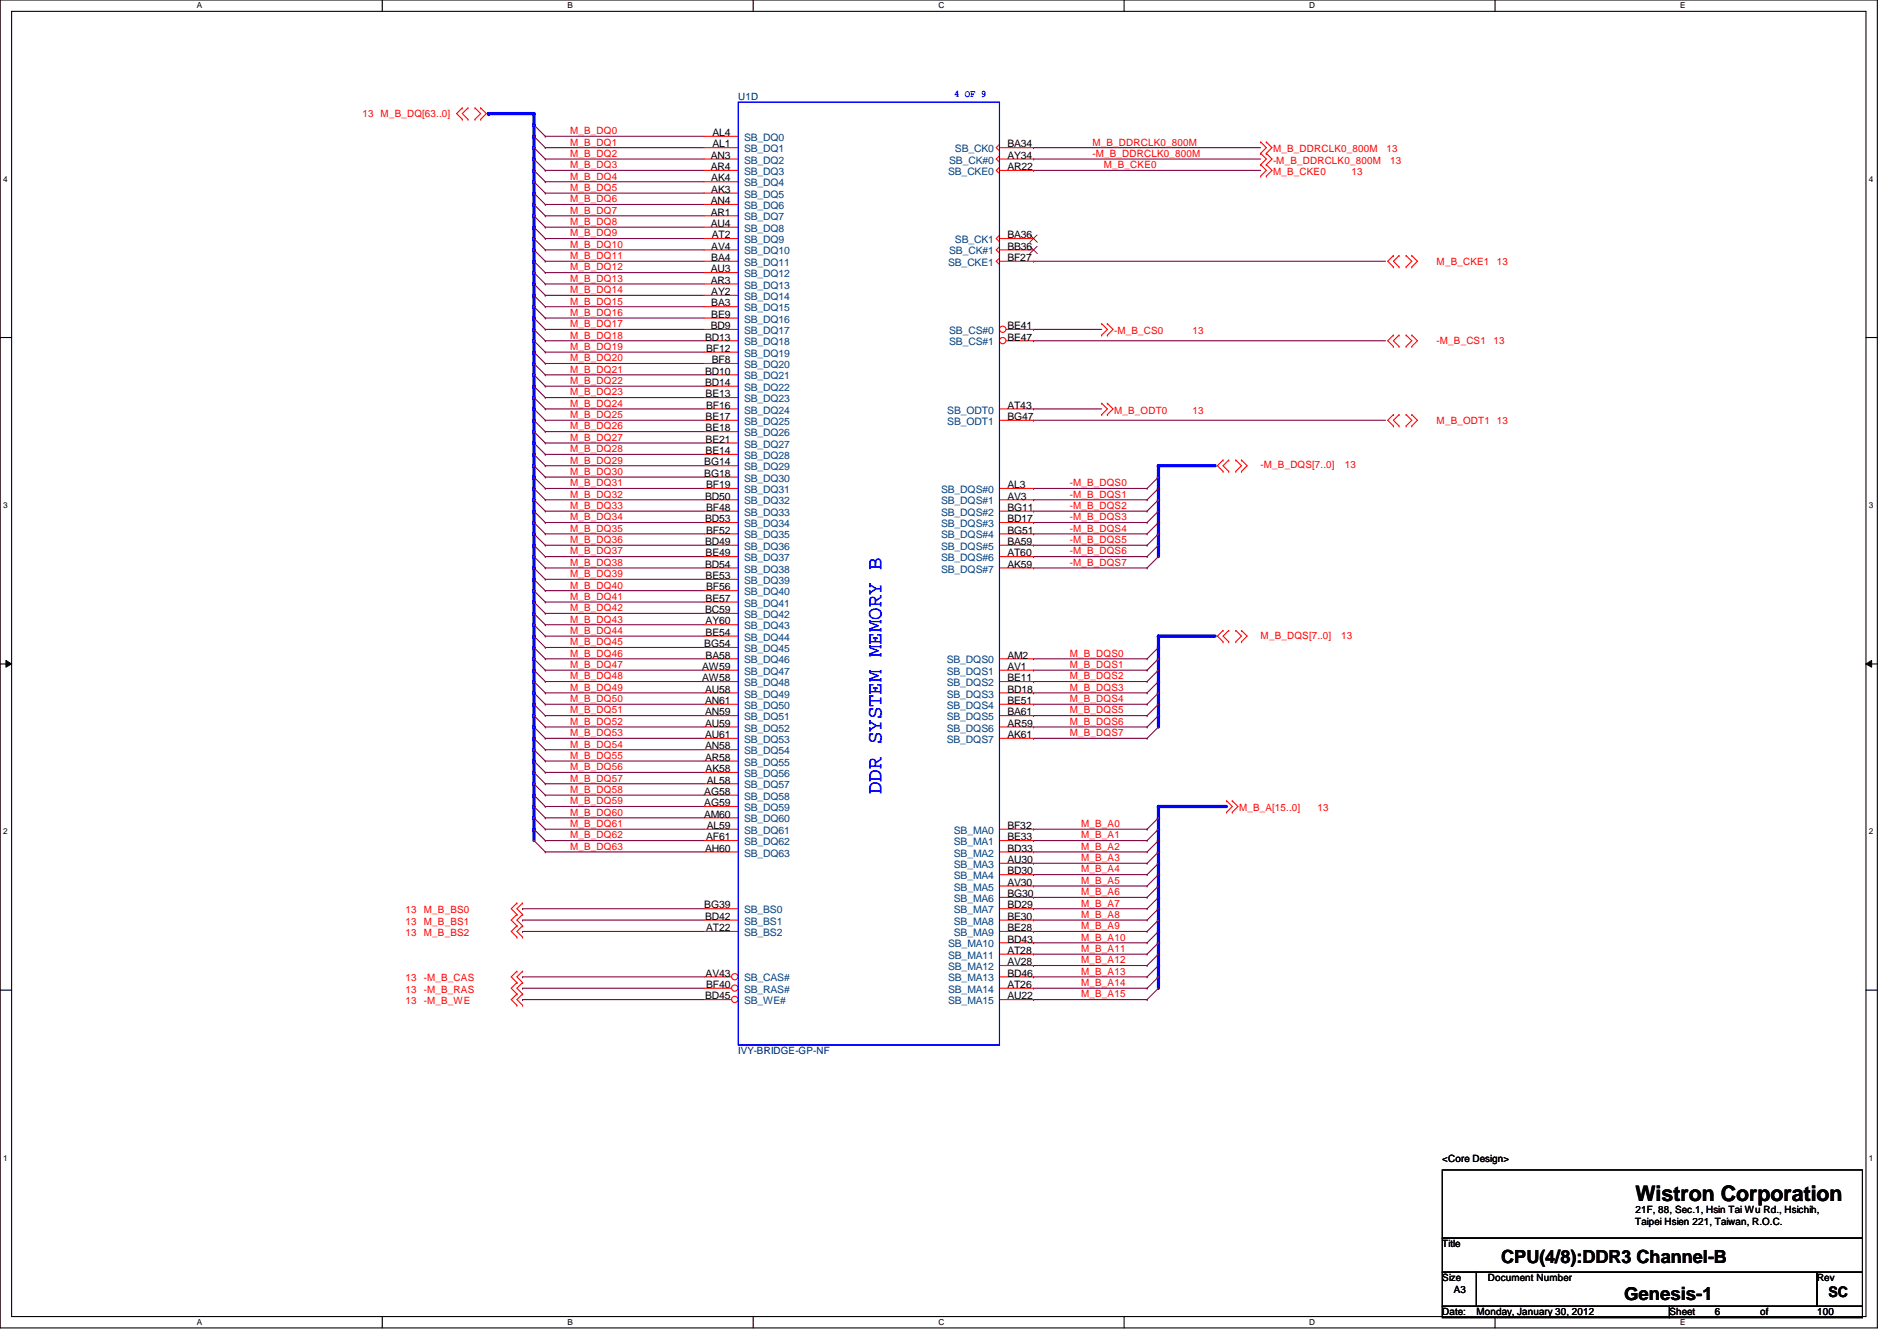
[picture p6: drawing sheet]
<svg xmlns="http://www.w3.org/2000/svg" width="297mm" height="210mm" viewBox="0 0 297 210" stroke-linecap="round" stroke-linejoin="round" font-family="sans-serif">
<path d="M0 0h294v207.9h-294zM1.8 1.8h290.4v204.3h-290.4z" fill="none" stroke="#000" stroke-width=".17"/>
<g fill="#fff">
<path d="M30.8 .2h.8v1.4h-.8z"/>
<path d="M30.8 206.2h.8v1.4h-.8z"/>
</g>
<path d="M59.9 0v1.8M59.9 206.1v1.8" fill="none" stroke="#000" stroke-width=".17"/>
<g fill="#fff">
<path d="M88.9 .2h.8v1.4h-.8z"/>
<path d="M88.9 206.2h.8v1.4h-.8z"/>
</g>
<path d="M117.9 0v1.8M117.9 206.1v1.8" fill="none" stroke="#000" stroke-width=".17"/>
<g fill="#fff">
<path d="M146.9 .2h.9v1.4h-.9z"/>
<path d="M146.9 206.2h.9v1.4h-.9z"/>
</g>
<path d="M176 0v1.8M176 206.1v1.8" fill="none" stroke="#000" stroke-width=".17"/>
<g fill="#fff">
<path d="M205 .2h.9v1.4h-.9z"/>
<path d="M205 206.2h.9v1.4h-.9z"/>
</g>
<path d="M234.1 0v1.8M234.1 206.1v1.8" fill="none" stroke="#000" stroke-width=".17"/>
<g fill="#fff">
<path d="M263.1 .2h.8v1.4h-.8z"/>
<path d="M263.1 206.2h.8v1.4h-.8z"/>
<path d="M.5 27.3h.7v1.4h-.7z"/>
<path d="M292.6 27.3h.7v1.4h-.7z"/>
<path d="M.5 78.4h.7v1.4h-.7z"/>
<path d="M292.6 78.4h.7v1.4h-.7z"/>
</g>
<path d="M0 52.8h1.8M292.2 52.8h1.8" fill="none" stroke="#000" stroke-width=".17"/>
<g fill="#fff">
<path d="M.5 129.5h.7v1.4h-.7z"/>
<path d="M292.6 129.5h.7v1.4h-.7z"/>
</g>
<path d="M0 103.9h1.8M292.2 103.9h1.8" fill="none" stroke="#000" stroke-width=".17"/>
<path d="M.9 103.4l.9 .5-.9 .5zM292.2 103.9l.9-.5v1z" fill="#000"/>
<path d="M.9 103.4l.9 .5-.9 .5zM292.2 103.9l.9-.5v1z" fill="none" stroke="#000" stroke-width=".16"/>
<g fill="#fff">
<path d="M.5 180.5h.7v1.4h-.7z"/>
<path d="M292.6 180.5h.7v1.4h-.7z"/>
</g>
<path d="M0 155h1.8M292.2 155h1.8" fill="none" stroke="#000" stroke-width=".17"/>
<path d="M85.4 133.3h24.9M85.4 133.3h.1M161.8 133.3h17.8M161.8 133.3h.1M161.8 154.7h17.8M161.8 152.9h17.8M161.8 156.5h17.8M161.8 154.7h.1M161.8 152.9h.1M161.8 156.5h.1" fill="none" stroke="#800040" stroke-width=".17"/>
<path d="M181.4 85.3v1.8" fill="none" stroke="#00f" stroke-width=".51"/>
<circle cx="181.4" cy="85.3" r=".25" fill="#00f"/>
<path d="M181.4 72.9h8.9" fill="none" stroke="#00f" stroke-width=".51"/>
<circle cx="181.4" cy="72.9" r=".25" fill="#00f"/>
<path d="M181.4 72.9v1.8" fill="none" stroke="#00f" stroke-width=".51"/>
<circle cx="181.4" cy="72.9" r=".25" fill="#00f"/>
<path d="M181.4 83.6v1.7" fill="none" stroke="#00f" stroke-width=".51"/>
<circle cx="181.4" cy="83.6" r=".25" fill="#00f"/>
<path d="M181.4 74.7v1.8" fill="none" stroke="#00f" stroke-width=".51"/>
<circle cx="181.4" cy="74.7" r=".25" fill="#00f"/>
<path d="M181.4 78.2v1.8" fill="none" stroke="#00f" stroke-width=".51"/>
<circle cx="181.4" cy="78.2" r=".25" fill="#00f"/>
<path d="M181.4 76.5v1.7" fill="none" stroke="#00f" stroke-width=".51"/>
<circle cx="181.4" cy="76.5" r=".25" fill="#00f"/>
<path d="M181.4 81.8v1.8" fill="none" stroke="#00f" stroke-width=".51"/>
<circle cx="181.4" cy="81.8" r=".25" fill="#00f"/>
<path d="M181.4 80v1.8" fill="none" stroke="#00f" stroke-width=".51"/>
<circle cx="181.4" cy="80" r=".25" fill="#00f"/>
<g fill="none" stroke="#800040" stroke-width=".17">
<path d="M161.8 23.1h.1M161.8 24.9h.1M161.8 26.7h.1M161.8 23.1h35.6M161.8 24.9h35.6M161.8 26.7h35.6M161.8 51.6h10.7M161.8 51.6h.1M161.8 64h10.7M161.8 76.5h17.8M161.8 78.2h17.8M161.8 64h.1"/>
<path d="M161.8 76.5h.1M161.8 78.2h.1M161.8 80h17.8M161.8 81.8h17.8M161.8 83.6h17.8M161.8 85.3h17.8M161.8 87.1h17.8M161.8 88.9h17.8M161.8 80h.1M161.8 81.8h.1M161.8 83.6h.1M161.8 85.3h.1"/>
<path d="M161.8 87.1h.1M161.8 88.9h.1M161.8 129.8h17.8M161.8 131.6h17.8M161.8 129.8h.1M161.8 131.6h.1"/>
</g>
<path d="M181.4 152.9v1.8" fill="none" stroke="#00f" stroke-width=".51"/>
<circle cx="181.4" cy="152.9" r=".25" fill="#00f"/>
<path d="M181.4 126.2h10.7" fill="none" stroke="#00f" stroke-width=".51"/>
<circle cx="181.4" cy="126.2" r=".25" fill="#00f"/>
<path d="M181.4 128v1.8" fill="none" stroke="#00f" stroke-width=".51"/>
<circle cx="181.4" cy="128" r=".25" fill="#00f"/>
<path d="M181.4 126.2v1.8" fill="none" stroke="#00f" stroke-width=".51"/>
<circle cx="181.4" cy="126.2" r=".25" fill="#00f"/>
<path d="M181.4 133.4v1.7" fill="none" stroke="#00f" stroke-width=".51"/>
<circle cx="181.4" cy="133.4" r=".25" fill="#00f"/>
<path d="M181.4 131.6v1.7" fill="none" stroke="#00f" stroke-width=".51"/>
<circle cx="181.4" cy="131.6" r=".25" fill="#00f"/>
<path d="M181.4 129.8v1.8" fill="none" stroke="#00f" stroke-width=".51"/>
<circle cx="181.4" cy="129.8" r=".25" fill="#00f"/>
<path d="M181.4 136.9v1.8" fill="none" stroke="#00f" stroke-width=".51"/>
<circle cx="181.4" cy="136.9" r=".25" fill="#00f"/>
<path d="M181.4 135.1v1.8" fill="none" stroke="#00f" stroke-width=".51"/>
<circle cx="181.4" cy="135.1" r=".25" fill="#00f"/>
<path d="M181.4 140.5v1.7" fill="none" stroke="#00f" stroke-width=".51"/>
<circle cx="181.4" cy="140.5" r=".25" fill="#00f"/>
<path d="M181.4 138.7v1.8" fill="none" stroke="#00f" stroke-width=".51"/>
<circle cx="181.4" cy="138.7" r=".25" fill="#00f"/>
<path d="M181.4 142.2v1.8" fill="none" stroke="#00f" stroke-width=".51"/>
<circle cx="181.4" cy="142.2" r=".25" fill="#00f"/>
<path d="M181.4 145.8v1.8" fill="none" stroke="#00f" stroke-width=".51"/>
<circle cx="181.4" cy="145.8" r=".25" fill="#00f"/>
<path d="M181.4 144v1.8" fill="none" stroke="#00f" stroke-width=".51"/>
<circle cx="181.4" cy="144" r=".25" fill="#00f"/>
<path d="M181.4 149.4v1.7" fill="none" stroke="#00f" stroke-width=".51"/>
<circle cx="181.4" cy="149.4" r=".25" fill="#00f"/>
<path d="M181.4 147.6v1.8" fill="none" stroke="#00f" stroke-width=".51"/>
<circle cx="181.4" cy="147.6" r=".25" fill="#00f"/>
<path d="M181.4 151.1v1.8" fill="none" stroke="#00f" stroke-width=".51"/>
<circle cx="181.4" cy="151.1" r=".25" fill="#00f"/>
<path d="M161.8 136.9h17.8M161.8 135.1h17.8M161.8 136.9h.1M161.8 135.1h.1" fill="none" stroke="#800040" stroke-width=".17"/>
<path d="M83.6 129.8v1.8" fill="none" stroke="#00f" stroke-width=".51"/>
<circle cx="83.6" cy="129.8" r=".25" fill="#00f"/>
<path d="M83.6 17.8v1.8" fill="none" stroke="#00f" stroke-width=".51"/>
<circle cx="83.6" cy="17.8" r=".25" fill="#00f"/>
<path d="M83.6 19.6v1.7" fill="none" stroke="#00f" stroke-width=".51"/>
<circle cx="83.6" cy="19.6" r=".25" fill="#00f"/>
<path d="M83.6 26.7v1.7" fill="none" stroke="#00f" stroke-width=".51"/>
<circle cx="83.6" cy="26.7" r=".25" fill="#00f"/>
<path d="M83.6 21.3v1.8" fill="none" stroke="#00f" stroke-width=".51"/>
<circle cx="83.6" cy="21.3" r=".25" fill="#00f"/>
<path d="M83.6 24.9v1.8" fill="none" stroke="#00f" stroke-width=".51"/>
<circle cx="83.6" cy="24.9" r=".25" fill="#00f"/>
<path d="M83.6 23.1v1.8" fill="none" stroke="#00f" stroke-width=".51"/>
<circle cx="83.6" cy="23.1" r=".25" fill="#00f"/>
<path d="M83.6 30.2v1.8" fill="none" stroke="#00f" stroke-width=".51"/>
<circle cx="83.6" cy="30.2" r=".25" fill="#00f"/>
<path d="M83.6 28.4v1.8" fill="none" stroke="#00f" stroke-width=".51"/>
<circle cx="83.6" cy="28.4" r=".25" fill="#00f"/>
<path d="M83.6 33.8v1.8" fill="none" stroke="#00f" stroke-width=".51"/>
<circle cx="83.6" cy="33.8" r=".25" fill="#00f"/>
<path d="M83.6 32v1.8" fill="none" stroke="#00f" stroke-width=".51"/>
<circle cx="83.6" cy="32" r=".25" fill="#00f"/>
<path d="M83.6 44.4v1.8" fill="none" stroke="#00f" stroke-width=".51"/>
<circle cx="83.6" cy="44.4" r=".25" fill="#00f"/>
<path d="M83.6 35.6v1.7" fill="none" stroke="#00f" stroke-width=".51"/>
<circle cx="83.6" cy="35.6" r=".25" fill="#00f"/>
<path d="M83.6 39.1v1.8" fill="none" stroke="#00f" stroke-width=".51"/>
<circle cx="83.6" cy="39.1" r=".25" fill="#00f"/>
<path d="M83.6 37.3v1.8" fill="none" stroke="#00f" stroke-width=".51"/>
<circle cx="83.6" cy="37.3" r=".25" fill="#00f"/>
<path d="M83.6 42.7v1.7" fill="none" stroke="#00f" stroke-width=".51"/>
<circle cx="83.6" cy="42.7" r=".25" fill="#00f"/>
<path d="M83.6 40.9v1.8" fill="none" stroke="#00f" stroke-width=".51"/>
<circle cx="83.6" cy="40.9" r=".25" fill="#00f"/>
<path d="M83.6 48v1.8" fill="none" stroke="#00f" stroke-width=".51"/>
<circle cx="83.6" cy="48" r=".25" fill="#00f"/>
<path d="M83.6 46.2v1.8" fill="none" stroke="#00f" stroke-width=".51"/>
<circle cx="83.6" cy="46.2" r=".25" fill="#00f"/>
<path d="M83.6 56.9v1.8" fill="none" stroke="#00f" stroke-width=".51"/>
<circle cx="83.6" cy="56.9" r=".25" fill="#00f"/>
<path d="M83.6 51.6v1.7" fill="none" stroke="#00f" stroke-width=".51"/>
<circle cx="83.6" cy="51.6" r=".25" fill="#00f"/>
<path d="M83.6 49.8v1.8" fill="none" stroke="#00f" stroke-width=".51"/>
<circle cx="83.6" cy="49.8" r=".25" fill="#00f"/>
<path d="M83.6 55.1v1.8" fill="none" stroke="#00f" stroke-width=".51"/>
<circle cx="83.6" cy="55.1" r=".25" fill="#00f"/>
<path d="M83.6 53.3v1.8" fill="none" stroke="#00f" stroke-width=".51"/>
<circle cx="83.6" cy="53.3" r=".25" fill="#00f"/>
<path d="M83.6 60.5v1.7" fill="none" stroke="#00f" stroke-width=".51"/>
<circle cx="83.6" cy="60.5" r=".25" fill="#00f"/>
<path d="M83.6 58.7v1.8" fill="none" stroke="#00f" stroke-width=".51"/>
<circle cx="83.6" cy="58.7" r=".25" fill="#00f"/>
<path d="M83.6 64v1.8" fill="none" stroke="#00f" stroke-width=".51"/>
<circle cx="83.6" cy="64" r=".25" fill="#00f"/>
<path d="M83.6 62.2v1.8" fill="none" stroke="#00f" stroke-width=".51"/>
<circle cx="83.6" cy="62.2" r=".25" fill="#00f"/>
<path d="M83.6 74.7v1.8" fill="none" stroke="#00f" stroke-width=".51"/>
<circle cx="83.6" cy="74.7" r=".25" fill="#00f"/>
<path d="M83.6 65.8v1.8" fill="none" stroke="#00f" stroke-width=".51"/>
<circle cx="83.6" cy="65.8" r=".25" fill="#00f"/>
<path d="M83.6 69.3v1.8" fill="none" stroke="#00f" stroke-width=".51"/>
<circle cx="83.6" cy="69.3" r=".25" fill="#00f"/>
<path d="M83.6 67.6v1.7" fill="none" stroke="#00f" stroke-width=".51"/>
<circle cx="83.6" cy="67.6" r=".25" fill="#00f"/>
<path d="M83.6 72.9v1.8" fill="none" stroke="#00f" stroke-width=".51"/>
<circle cx="83.6" cy="72.9" r=".25" fill="#00f"/>
<path d="M83.6 71.1v1.8" fill="none" stroke="#00f" stroke-width=".51"/>
<circle cx="83.6" cy="71.1" r=".25" fill="#00f"/>
<path d="M83.6 78.2v1.8" fill="none" stroke="#00f" stroke-width=".51"/>
<circle cx="83.6" cy="78.2" r=".25" fill="#00f"/>
<path d="M83.6 76.5v1.7" fill="none" stroke="#00f" stroke-width=".51"/>
<circle cx="83.6" cy="76.5" r=".25" fill="#00f"/>
<path d="M83.6 87.1v1.8" fill="none" stroke="#00f" stroke-width=".51"/>
<circle cx="83.6" cy="87.1" r=".25" fill="#00f"/>
<path d="M83.6 81.8v1.8" fill="none" stroke="#00f" stroke-width=".51"/>
<circle cx="83.6" cy="81.8" r=".25" fill="#00f"/>
<path d="M83.6 80v1.8" fill="none" stroke="#00f" stroke-width=".51"/>
<circle cx="83.6" cy="80" r=".25" fill="#00f"/>
<path d="M83.6 85.3v1.8" fill="none" stroke="#00f" stroke-width=".51"/>
<circle cx="83.6" cy="85.3" r=".25" fill="#00f"/>
<path d="M83.6 83.6v1.7" fill="none" stroke="#00f" stroke-width=".51"/>
<circle cx="83.6" cy="83.6" r=".25" fill="#00f"/>
<path d="M83.6 90.7v1.8" fill="none" stroke="#00f" stroke-width=".51"/>
<circle cx="83.6" cy="90.7" r=".25" fill="#00f"/>
<path d="M83.6 88.9v1.8" fill="none" stroke="#00f" stroke-width=".51"/>
<circle cx="83.6" cy="88.9" r=".25" fill="#00f"/>
<path d="M83.6 92.5v1.7" fill="none" stroke="#00f" stroke-width=".51"/>
<circle cx="83.6" cy="92.5" r=".25" fill="#00f"/>
<path d="M83.6 104.9v1.8" fill="none" stroke="#00f" stroke-width=".51"/>
<circle cx="83.6" cy="104.9" r=".25" fill="#00f"/>
<path d="M83.6 96v1.8" fill="none" stroke="#00f" stroke-width=".51"/>
<circle cx="83.6" cy="96" r=".25" fill="#00f"/>
<path d="M83.6 94.2v1.8" fill="none" stroke="#00f" stroke-width=".51"/>
<circle cx="83.6" cy="94.2" r=".25" fill="#00f"/>
<path d="M83.6 99.6v1.7" fill="none" stroke="#00f" stroke-width=".51"/>
<circle cx="83.6" cy="99.6" r=".25" fill="#00f"/>
<path d="M83.6 97.8v1.8" fill="none" stroke="#00f" stroke-width=".51"/>
<circle cx="83.6" cy="97.8" r=".25" fill="#00f"/>
<path d="M83.6 103.1v1.8" fill="none" stroke="#00f" stroke-width=".51"/>
<circle cx="83.6" cy="103.1" r=".25" fill="#00f"/>
<path d="M83.6 101.3v1.8" fill="none" stroke="#00f" stroke-width=".51"/>
<circle cx="83.6" cy="101.3" r=".25" fill="#00f"/>
<path d="M83.6 108.5v1.7" fill="none" stroke="#00f" stroke-width=".51"/>
<circle cx="83.6" cy="108.5" r=".25" fill="#00f"/>
<path d="M83.6 106.7v1.8" fill="none" stroke="#00f" stroke-width=".51"/>
<circle cx="83.6" cy="106.7" r=".25" fill="#00f"/>
<path d="M83.6 117.3v1.8" fill="none" stroke="#00f" stroke-width=".51"/>
<circle cx="83.6" cy="117.3" r=".25" fill="#00f"/>
<path d="M83.6 112v1.8" fill="none" stroke="#00f" stroke-width=".51"/>
<circle cx="83.6" cy="112" r=".25" fill="#00f"/>
<path d="M83.6 110.2v1.8" fill="none" stroke="#00f" stroke-width=".51"/>
<circle cx="83.6" cy="110.2" r=".25" fill="#00f"/>
<path d="M83.6 115.6v1.7" fill="none" stroke="#00f" stroke-width=".51"/>
<circle cx="83.6" cy="115.6" r=".25" fill="#00f"/>
<path d="M83.6 113.8v1.8" fill="none" stroke="#00f" stroke-width=".51"/>
<circle cx="83.6" cy="113.8" r=".25" fill="#00f"/>
<path d="M83.6 120.9v1.8" fill="none" stroke="#00f" stroke-width=".51"/>
<circle cx="83.6" cy="120.9" r=".25" fill="#00f"/>
<path d="M83.6 119.1v1.8" fill="none" stroke="#00f" stroke-width=".51"/>
<circle cx="83.6" cy="119.1" r=".25" fill="#00f"/>
<path d="M83.6 122.7v1.8" fill="none" stroke="#00f" stroke-width=".51"/>
<circle cx="83.6" cy="122.7" r=".25" fill="#00f"/>
<path d="M83.6 126.2v1.8" fill="none" stroke="#00f" stroke-width=".51"/>
<circle cx="83.6" cy="126.2" r=".25" fill="#00f"/>
<path d="M83.6 124.5v1.7" fill="none" stroke="#00f" stroke-width=".51"/>
<circle cx="83.6" cy="124.5" r=".25" fill="#00f"/>
<path d="M83.6 128v1.8" fill="none" stroke="#00f" stroke-width=".51"/>
<circle cx="83.6" cy="128" r=".25" fill="#00f"/>
<g fill="none" stroke="#800040" stroke-width=".17">
<path d="M85.4 60.5h24.9M85.4 62.2h24.9M85.4 64h24.9M85.4 65.8h24.9M85.4 67.6h24.9M85.4 69.3h24.9M85.4 71.1h24.9M85.4 72.9h24.9M85.4 74.7h24.9M85.4 76.5h24.9M85.4 78.2h24.9M85.4 60.5h.1"/>
<path d="M85.4 62.2h.1M85.4 64h.1M85.4 65.8h.1M85.4 67.6h.1M85.4 69.3h.1M85.4 71.1h.1M85.4 72.9h.1M85.4 74.7h.1M85.4 76.5h.1M85.4 78.2h.1M85.4 80h24.9M85.4 81.8h24.9"/>
<path d="M85.4 83.6h24.9M85.4 85.3h24.9M85.4 87.1h24.9M85.4 88.9h24.9M85.4 90.7h24.9M85.4 92.5h24.9M85.4 94.2h24.9M85.4 96h24.9M85.4 97.8h24.9M85.4 99.6h24.9M85.4 80h.1M85.4 81.8h.1"/>
<path d="M85.4 83.6h.1M85.4 85.3h.1M85.4 87.1h.1M85.4 88.9h.1M85.4 90.7h.1M85.4 92.5h.1M85.4 94.2h.1M85.4 96h.1M85.4 97.8h.1M85.4 99.6h.1M85.4 101.3h24.9M85.4 103.1h24.9"/>
<path d="M85.4 104.9h24.9M85.4 106.7h24.9M85.4 108.5h24.9M85.4 110.2h24.9M85.4 112h24.9M85.4 113.8h24.9M85.4 115.6h24.9M85.4 117.3h24.9M85.4 119.1h24.9M85.4 101.3h.1M85.4 103.1h.1M85.4 104.9h.1"/>
<path d="M85.4 106.7h.1M85.4 108.5h.1M85.4 110.2h.1M85.4 112h.1M85.4 113.8h.1M85.4 115.6h.1M85.4 117.3h.1M85.4 119.1h.1M85.4 120.9h24.9M85.4 122.7h24.9M85.4 124.5h24.9M85.4 126.2h24.9"/>
<path d="M85.4 120.9h.1M85.4 122.7h.1M85.4 124.5h.1M85.4 126.2h.1"/>
</g>
<path d="M76.5 17.8h7.1" fill="none" stroke="#00f" stroke-width=".51"/>
<circle cx="76.5" cy="17.8" r=".25" fill="#00f"/>
<g fill="none" stroke="#800040" stroke-width=".17">
<path d="M85.4 21.3h24.9M85.4 23.1h24.9M85.4 24.9h24.9M85.4 26.7h24.9M85.4 28.4h24.9M85.4 30.2h24.9M85.4 32h24.9M85.4 33.8h24.9M85.4 35.6h24.9M85.4 37.3h24.9M85.4 39.1h24.9M85.4 21.3h.1"/>
<path d="M85.4 23.1h.1M85.4 24.9h.1M85.4 26.7h.1M85.4 28.4h.1M85.4 30.2h.1M85.4 32h.1M85.4 33.8h.1M85.4 35.6h.1M85.4 37.3h.1M85.4 39.1h.1M85.4 40.9h24.9M85.4 42.7h24.9"/>
<path d="M85.4 44.4h24.9M85.4 46.2h24.9M85.4 48h24.9M85.4 49.8h24.9M85.4 51.6h24.9M85.4 53.3h24.9M85.4 55.1h24.9M85.4 56.9h24.9M85.4 58.7h24.9M85.4 40.9h.1M85.4 42.7h.1M85.4 44.4h.1"/>
<path d="M85.4 46.2h.1M85.4 48h.1M85.4 49.8h.1M85.4 51.6h.1M85.4 53.3h.1M85.4 55.1h.1M85.4 56.9h.1M85.4 58.7h.1M85.4 128h24.9M85.4 129.8h24.9M85.4 128h.1M85.4 129.8h.1"/>
<path d="M161.8 138.7h17.8M161.8 138.7h.1M81.8 154.7h.1M81.8 156.5h.1M81.8 142.2h.1M81.8 144h.1M81.8 145.8h.1M81.8 152.9h.1M81.8 154.7h28.5M81.8 156.5h28.5M81.8 142.2h28.5M81.8 144h28.5"/>
<path d="M81.8 145.8h28.5M81.8 152.9h28.5M161.8 142.2h17.8M161.8 144h17.8M161.8 145.8h17.8M161.8 140.5h17.8M161.8 147.6h17.8M161.8 151.1h17.8M161.8 149.4h17.8M161.8 140.5h.1M161.8 144h.1M161.8 142.2h.1"/>
<path d="M161.8 147.6h.1M161.8 145.8h.1M161.8 151.1h.1M161.8 149.4h.1"/>
</g>
<path d="M181.4 112v1.8" fill="none" stroke="#00f" stroke-width=".51"/>
<circle cx="181.4" cy="112" r=".25" fill="#00f"/>
<path d="M181.4 99.6h8.9" fill="none" stroke="#00f" stroke-width=".51"/>
<circle cx="181.4" cy="99.6" r=".25" fill="#00f"/>
<path d="M181.4 101.3v1.8" fill="none" stroke="#00f" stroke-width=".51"/>
<circle cx="181.4" cy="101.3" r=".25" fill="#00f"/>
<path d="M181.4 99.6v1.7" fill="none" stroke="#00f" stroke-width=".51"/>
<circle cx="181.4" cy="99.6" r=".25" fill="#00f"/>
<path d="M181.4 104.9v1.8" fill="none" stroke="#00f" stroke-width=".51"/>
<circle cx="181.4" cy="104.9" r=".25" fill="#00f"/>
<path d="M181.4 103.1v1.8" fill="none" stroke="#00f" stroke-width=".51"/>
<circle cx="181.4" cy="103.1" r=".25" fill="#00f"/>
<path d="M181.4 108.5v1.7" fill="none" stroke="#00f" stroke-width=".51"/>
<circle cx="181.4" cy="108.5" r=".25" fill="#00f"/>
<path d="M181.4 106.7v1.8" fill="none" stroke="#00f" stroke-width=".51"/>
<circle cx="181.4" cy="106.7" r=".25" fill="#00f"/>
<path d="M181.4 110.2v1.8" fill="none" stroke="#00f" stroke-width=".51"/>
<circle cx="181.4" cy="110.2" r=".25" fill="#00f"/>
<g fill="none" stroke="#800040" stroke-width=".17">
<path d="M83.6 19.6l1.8 1.7M83.6 19.6h.1M83.6 21.3l1.8 1.8M83.6 23.1l1.8 1.8M83.6 24.9l1.8 1.8M83.6 26.7l1.8 1.7M83.6 28.4l1.8 1.8M83.6 30.2l1.8 1.8M83.6 32l1.8 1.8M83.6 33.8l1.8 1.8M83.6 35.6l1.8 1.7M83.6 37.3l1.8 1.8"/>
<path d="M83.6 39.1l1.8 1.8M83.6 21.3h.1M83.6 23.1h.1M83.6 24.9h.1M83.6 26.7h.1M83.6 28.4h.1M83.6 30.2h.1M83.6 32h.1M83.6 33.8h.1M83.6 35.6h.1M83.6 37.3h.1M83.6 39.1h.1"/>
<path d="M83.6 40.9l1.8 1.8M83.6 42.7l1.8 1.7M83.6 44.4l1.8 1.8M83.6 46.2l1.8 1.8M83.6 48l1.8 1.8M83.6 49.8l1.8 1.8M83.6 51.6l1.8 1.7M83.6 53.3l1.8 1.8M83.6 55.1l1.8 1.8M83.6 56.9l1.8 1.8M83.6 58.7l1.8 1.8M83.6 40.9h.1"/>
<path d="M83.6 42.7h.1M83.6 44.4h.1M83.6 46.2h.1M83.6 48h.1M83.6 49.8h.1M83.6 51.6h.1M83.6 53.3h.1M83.6 55.1h.1M83.6 56.9h.1M83.6 58.7h.1M161.8 40.9h.1M161.8 53.3h.1"/>
<path d="M161.8 40.9h55.2M161.8 53.3h55.2M83.6 60.5l1.8 1.7M83.6 62.2l1.8 1.8M83.6 64l1.8 1.8M83.6 65.8l1.8 1.8M83.6 67.6l1.8 1.7M83.6 69.3l1.8 1.8M83.6 71.1l1.8 1.8M83.6 72.9l1.8 1.8M83.6 74.7l1.8 1.8M83.6 76.5l1.8 1.7"/>
<path d="M83.6 78.2l1.8 1.8M83.6 60.5h.1M83.6 62.2h.1M83.6 64h.1M83.6 65.8h.1M83.6 67.6h.1M83.6 69.3h.1M83.6 71.1h.1M83.6 72.9h.1M83.6 74.7h.1M83.6 76.5h.1M83.6 78.2h.1"/>
<path d="M161.8 65.8h.1M161.8 65.8h55.2M179.6 76.5h.1M179.6 78.2h.1M181.4 74.7l-1.8 1.8M181.4 76.5l-1.8 1.7M181.4 78.2l-1.8 1.8M83.6 81.8l1.8 1.8M83.6 83.6l1.8 1.7M83.6 85.3l1.8 1.8M83.6 87.1l1.8 1.8M83.6 80l1.8 1.8"/>
<path d="M83.6 88.9l1.8 1.8M83.6 90.7l1.8 1.8M83.6 92.5l1.8 1.7M83.6 94.2l1.8 1.8M83.6 96l1.8 1.8M83.6 97.8l1.8 1.8M83.6 99.6l1.8 1.7M83.6 81.8h.1M83.6 83.6h.1M83.6 85.3h.1M83.6 87.1h.1M83.6 80h.1"/>
<path d="M83.6 88.9h.1M83.6 90.7h.1M83.6 92.5h.1M83.6 94.2h.1M83.6 96h.1M83.6 97.8h.1M83.6 99.6h.1M179.6 80h.1M179.6 81.8h.1M179.6 83.6h.1M179.6 85.3h.1M179.6 87.1h.1"/>
<path d="M179.6 88.9h.1M181.4 80l-1.8 1.8M181.4 81.8l-1.8 1.8M181.4 83.6l-1.8 1.7M181.4 85.3l-1.8 1.8M181.4 87.1l-1.8 1.8M83.6 101.3l1.8 1.8M83.6 103.1l1.8 1.8M83.6 104.9l1.8 1.8M83.6 106.7l1.8 1.8M83.6 108.5l1.8 1.7M83.6 110.2l1.8 1.8"/>
<path d="M83.6 112l1.8 1.8M83.6 113.8l1.8 1.8M83.6 115.6l1.8 1.7M83.6 117.3l1.8 1.8M83.6 119.1l1.8 1.8M83.6 101.3h.1M83.6 103.1h.1M83.6 104.9h.1M83.6 106.7h.1M83.6 108.5h.1M83.6 110.2h.1M83.6 112h.1"/>
<path d="M83.6 113.8h.1M83.6 115.6h.1M83.6 117.3h.1M83.6 119.1h.1M161.8 115.6h17.8M161.8 103.1h17.8M161.8 104.9h17.8M161.8 106.7h17.8M161.8 108.5h17.8M161.8 110.2h17.8M161.8 112h17.8M161.8 113.8h17.8"/>
<path d="M161.8 115.6h.1M161.8 103.1h.1M161.8 104.9h.1M161.8 106.7h.1M161.8 108.5h.1M161.8 110.2h.1M161.8 112h.1M161.8 113.8h.1M179.6 103.1h.1M179.6 104.9h.1M179.6 106.7h.1M179.6 108.5h.1"/>
<path d="M179.6 110.2h.1M179.6 112h.1M179.6 113.8h.1M179.6 115.6h.1M181.4 101.3l-1.8 1.8M181.4 103.1l-1.8 1.8M181.4 104.9l-1.8 1.8M181.4 106.7l-1.8 1.8M181.4 108.5l-1.8 1.7M181.4 110.2l-1.8 1.8M181.4 112l-1.8 1.8M181.4 113.8l-1.8 1.8"/>
<path d="M83.6 120.9l1.8 1.8M83.6 122.7l1.8 1.8M83.6 124.5l1.8 1.7M83.6 126.2l1.8 1.8M83.6 128l1.8 1.8M83.6 129.8l1.8 1.8M83.6 131.6l1.8 1.7M83.6 120.9h.1M83.6 122.7h.1M83.6 124.5h.1M83.6 126.2h.1M83.6 128h.1"/>
<path d="M83.6 129.8h.1M83.6 131.6h.1M85.4 131.6h24.9M85.4 131.6h.1M179.6 129.8h.1M179.6 131.6h.1M179.6 133.3h.1M179.6 135.1h.1M179.6 136.9h.1M179.6 138.7h.1M181.4 128l-1.8 1.8M181.4 129.8l-1.8 1.8"/>
<path d="M181.4 131.6l-1.8 1.7M181.4 133.3l-1.8 1.8M181.4 135.1l-1.8 1.8M181.4 136.9l-1.8 1.8M181.4 138.7l-1.8 1.8M179.6 140.5h.1M179.6 142.2h.1M179.6 144h.1M179.6 145.8h.1M179.6 147.6h.1M179.6 149.4h.1M179.6 151.1h.1"/>
<path d="M179.6 152.9h.1M179.6 154.7h.1M179.6 156.5h.1M181.4 140.5l-1.8 1.7M181.4 142.2l-1.8 1.8M181.4 144l-1.8 1.8M181.4 145.8l-1.8 1.8M181.4 147.6l-1.8 1.8M181.4 149.4l-1.8 1.7M181.4 151.1l-1.8 1.8M181.4 152.9l-1.8 1.8M181.4 154.7l-1.8 1.8"/>
</g>
<g fill="none" stroke="#f00" stroke-width=".17">
<path d="M72.4 16.9l-.9 .9 .9 .9M72.4 18.7h.1M72.4 16.9h.1M73.3 16.9l-.9 .9 .9 .9M73.3 18.7h.1M73.3 16.9h.1M74.4 16.9h.1M74.4 18.7h.1M74.4 16.9l.9 .9-.9 .9M75.3 18.7h.1M75.3 16.9h.1M75.3 16.9l.9 .9-.9 .9"/>
<path d="M110.3 23.1h5.3M110.3 37.3h5.3M110.3 24.9h5.3M110.3 39.1h5.3M110.3 26.7h5.3M110.3 21.3h5.3M110.3 28.4h5.3M110.3 30.2h5.3M110.3 32h5.3M110.3 33.8h5.3M110.3 35.6h5.3M156.5 22.6l-.5 .5 .5 .5"/>
<path d="M156.5 23.1h5.3M156.5 36.8l-.5 .5 .5 .5M156.5 37.3h5.3M156.5 24.4l-.5 .5 .5 .5M156.5 24.9h5.3M156.5 38.6l-.5 .5 .5 .5M156.5 39.1h5.3M156.5 26.2l-.5 .5 .5 .5M156.5 26.7h5.3M197.4 25.8l.9 .9-.9 .9M197.4 22.2l.9 .9-.9 .9M197.4 24l.9 .9-.9 .9"/>
<path d="M197.4 25.8h.1M197.4 27.6h.1M197.4 22.2h.1M197.4 24h.1M198.3 25.8h.1M198.3 27.6h.1M198.3 22.2h.1M198.3 24h.1M198.3 25.8l.9 .9-.9 .9M198.3 22.2l.9 .9-.9 .9M198.3 24l.9 .9-.9 .9M110.3 40.9h5.3"/>
<path d="M110.3 42.7h5.3M110.3 44.4h5.3M110.3 46.2h5.3M110.3 48h5.3M110.3 49.8h5.3M110.3 51.6h5.3M110.3 53.3h5.3M110.3 55.1h5.3M110.3 56.9h5.3M110.3 58.7h5.3M156.5 40.4l-.5 .5 .5 .5M156.5 40.9h5.3"/>
<path d="M172.5 50.7l.9 .9-.9 .9M172.5 50.7h.1M172.5 52.5h.1M173.4 50.7h.1M173.4 52.5h.1M173.4 50.7l.9 .9-.9 .9M218.2 40l-.9 .9 .9 .9M218.2 52.5l-.9 .8 .9 .9M218.2 41.8h.1M218.2 40h.1M218.2 54.2h.1M218.2 52.5h.1"/>
<path d="M219.1 40l-.9 .9 .9 .9M219.1 52.5l-.9 .8 .9 .9M219.1 41.8h.1M219.1 40h.1M219.1 54.2h.1M219.1 52.5h.1M220.2 40l.9 .9-.9 .9M220.2 52.5l.9 .8-.9 .9M220.2 40h.1M220.2 41.8h.1M220.2 52.5h.1M220.2 54.2h.1"/>
<path d="M221.1 41.8h.1M221.1 40h.1M221.1 54.2h.1M221.1 52.5h.1M221.1 40l.9 .9-.9 .9M221.1 52.5l.9 .8-.9 .9M110.3 64h5.3M110.3 65.8h5.3M110.3 76.5h5.3M110.3 78.2h5.3M110.3 60.5h5.3M110.3 62.2h5.3"/>
<path d="M110.3 67.6h5.3M110.3 69.3h5.3M110.3 71.1h5.3M110.3 72.9h5.3M110.3 74.7h5.3M156.5 64h5.3M156.5 65.8h5.3M156.5 76.5h5.3M156.5 78.2h5.3M172.5 63.1l.9 .9-.9 .9M172.5 63.1h.1M172.5 64.9h.1"/>
<path d="M173.4 63.1h.1M173.4 64.9h.1M173.4 63.1l.9 .9-.9 .9M191.5 73.8h.1M191.5 72h.1M191.5 72l-.9 .9 .9 .9M192.4 72l-.9 .9 .9 .9M192.4 73.8h.1M192.4 72h.1M193.5 72h.1M193.5 73.8h.1M193.5 72l.9 .9-.9 .9"/>
<path d="M194.4 73.8h.1M194.4 72h.1M194.4 72l.9 .9-.9 .9M218.2 64.9l-.9 .9 .9 .9M218.2 66.7h.1M218.2 64.9h.1M219.1 64.9l-.9 .9 .9 .9M219.1 66.7h.1M219.1 64.9h.1M220.2 64.9l.9 .9-.9 .9M220.2 64.9h.1M220.2 66.7h.1"/>
<path d="M221.1 66.7h.1M221.1 64.9h.1M221.1 64.9l.9 .9-.9 .9M110.3 83.6h5.3M110.3 85.3h5.3M110.3 87.1h5.3M110.3 88.9h5.3M110.3 80h5.3M110.3 81.8h5.3M110.3 90.7h5.3M110.3 92.5h5.3M110.3 94.2h5.3"/>
<path d="M110.3 96h5.3M110.3 97.8h5.3M110.3 99.6h5.3M156.5 83.6h5.3M156.5 85.3h5.3M156.5 87.1h5.3M156.5 88.9h5.3M156.5 80h5.3M156.5 81.8h5.3M191.5 98.7h.1M191.5 98.7l-.9 .9 .9 .9M192.4 98.7l-.9 .9 .9 .9"/>
<path d="M192.4 98.7h.1M193.5 98.7h.1M193.5 98.7l.9 .9-.9 .9M194.4 98.7h.1M194.4 98.7l.9 .9-.9 .9M110.3 110.2h5.3M110.3 112h5.3M110.3 113.8h5.3M110.3 115.6h5.3M110.3 103.1h5.3M110.3 104.9h5.3M110.3 106.7h5.3"/>
<path d="M110.3 108.5h5.3M110.3 101.3h5.3M110.3 117.3h5.3M110.3 119.1h5.3M156.5 110.2h5.3M156.5 112h5.3M156.5 113.8h5.3M156.5 115.6h5.3M156.5 103.1h5.3M156.5 104.9h5.3M156.5 106.7h5.3M156.5 108.5h5.3"/>
<path d="M191.5 100.5h.1M192.4 100.5h.1M193.5 100.5h.1M194.4 100.5h.1M110.3 129.8h5.3M110.3 131.6h5.3M110.3 133.3h5.3M110.3 120.9h5.3M110.3 122.7h5.3M110.3 124.5h5.3M110.3 126.2h5.3M110.3 128h5.3"/>
<path d="M156.5 129.8h5.3M156.5 131.6h5.3M156.5 133.3h5.3M156.5 135.1h5.3M156.5 136.9h5.3M156.5 138.7h5.3M192.1 125.3h.1M192.1 127.1h.1M192.1 125.3l.9 .9-.9 .9M193 125.3h.1M193 127.1h.1M193 125.3l.8 .9-.8 .9"/>
<path d="M80.9 141.4l-.9 .8 .9 .9M80.9 143.1l-.9 .9 .9 .9M80.9 144.9l-.9 .9 .9 .9M80.9 152l-.9 .9 .9 .9M80.9 153.8l-.9 .9 .9 .9M80.9 155.6l-.9 .9 .9 .9M80.9 141.4h.1M80.9 143.1h.1M80.9 144.9h.1M80.9 146.7h.1M80.9 152h.1M80.9 153.8h.1"/>
<path d="M80.9 155.6h.1M80.9 157.4h.1M81.8 141.4h.1M81.8 143.1h.1M81.8 144.9h.1M81.8 146.7h.1M81.8 152h.1M81.8 153.8h.1M81.8 155.6h.1M81.8 157.4h.1M81.8 141.4l-.9 .8 .9 .9M81.8 143.1l-.9 .9 .9 .9"/>
<path d="M81.8 144.9l-.9 .9 .9 .9M81.8 152l-.9 .9 .9 .9M81.8 153.8l-.9 .9 .9 .9M81.8 155.6l-.9 .9 .9 .9M156.5 140.5h5.3M156.5 142.2h5.3M156.5 144h5.3M156.5 145.8h5.3M156.5 147.6h5.3M156.5 149.4h5.3M156.5 151.1h5.3M156.5 152.9h5.3"/>
<path d="M156.5 154.7h5.3M156.5 156.5h5.3"/>
</g>
<path d="M225.8 183.1h65.8v10.7h-65.8zM225.8 193.8h65.8v5.3h-65.8zM225.8 199.1h5.4v5.4h-5.4zM231.2 199.1h53.3v5.4h-53.3zM284.5 199.1h7.1v5.4h-7.1zM225.8 204.5h35.6v1.7h-35.6zM261.4 204.5h30.2v1.7h-30.2z" fill="none" stroke="#000" stroke-width=".17"/>
<path d="M161.3 36.8l1.1 1.1M161.3 38.6l1.1 1.1M162.4 36.8l-1.2 1.1M162.4 38.6l-1.2 1.1" fill="none" stroke="#804000" stroke-width=".16"/>
<circle cx="157" cy="51.5" r=".5" fill="#fff"/>
<g fill="none" stroke="#f00" stroke-width=".17">
<path d="M157.6 51.6h4.2"/>
<circle cx="157" cy="51.5" r=".5"/>
</g>
<circle cx="157" cy="53.3" r=".5" fill="#fff"/>
<g fill="none" stroke="#f00" stroke-width=".17">
<path d="M157.6 53.3h4.2"/>
<circle cx="157" cy="53.3" r=".5"/>
</g>
<circle cx="115.1" cy="152.9" r=".5" fill="#fff"/>
<g fill="none" stroke="#f00" stroke-width=".17">
<path d="M110.3 152.9h4.3"/>
<circle cx="115.1" cy="152.9" r=".5"/>
</g>
<circle cx="115.1" cy="154.7" r=".5" fill="#fff"/>
<g fill="none" stroke="#f00" stroke-width=".17">
<path d="M110.3 154.7h4.3"/>
<circle cx="115.1" cy="154.7" r=".5"/>
</g>
<circle cx="115.1" cy="156.4" r=".5" fill="#fff"/>
<g fill="none" stroke="#f00" stroke-width=".17">
<path d="M110.3 156.5h4.3M110.3 142.2h5.3M110.3 144h5.3M110.3 145.8h5.3"/>
<circle cx="115.1" cy="156.4" r=".5"/>
</g>
<path d="M115.6 16h40.9v147.6h-40.9z" fill="none" stroke="#00f" stroke-width=".17"/>
<text font-size="3.3" fill="#00f" x="138" y="124.3" transform="rotate(-90 138 124.3)">DDR SYSTEM MEMORY B</text>
<text font-size="3.3" x="256.1" y="188">Wistron Corporation</text>
<g font-size="2.8">
<text x="235.1" y="197.7">CPU(4/8):DDR3 Channel-B</text>
<text x="254.3" y="203.5">Genesis-1</text>
</g>
<text font-size="2.3" x="286.3" y="203">SC</text>
<g font-size="1.6" fill="#000080">
<text x="115.6" y="15.7">U1D</text>
<text x="115.6" y="165">IVY-BRIDGE-GP-NF</text>
</g>
<text font-size="1.6" fill="#00f" x="149.4" y="15.1">4 OF 9</text>
<g font-size="1.6" fill="#f00">
<text x="56.8" y="18.3">13 M_B_DQ[63..0]</text>
<text x="89.3" y="21">M_B_DQ0</text>
<text x="89.3" y="22.8">M_B_DQ1</text>
<text x="171.1" y="22.8">M_B_DDRCLK0_800M</text>
<text x="199.3" y="23.8">M_B_DDRCLK0_800M</text>
<text x="217.1" y="23.8">13</text>
<text x="89.3" y="24.6">M_B_DQ2</text>
<text x="89.3" y="26.3">M_B_DQ3</text>
<text x="89.3" y="28.1">M_B_DQ4</text>
<text x="89.3" y="29.9">M_B_DQ5</text>
<text x="171.1" y="24.6">-M_B_DDRCLK0_800M</text>
<text x="172.8" y="26.3">M_B_CKE0</text>
<text x="199.3" y="27.4">M_B_CKE0</text>
<text x="199.3" y="25.6">-M_B_DDRCLK0_800M</text>
<text x="211.6" y="27.4">13</text>
<text x="217.7" y="25.6">13</text>
<text x="89.3" y="31.7">M_B_DQ6</text>
<text x="89.3" y="33.4">M_B_DQ7</text>
<text x="89.3" y="35.2">M_B_DQ8</text>
<text x="89.3" y="37">M_B_DQ9</text>
<text x="89.3" y="38.8">M_B_DQ10</text>
<text x="89.3" y="40.6">M_B_DQ11</text>
<text x="225" y="41.4">M_B_CKE1</text>
<text x="234.4" y="41.4">13</text>
<text x="89.3" y="42.3">M_B_DQ12</text>
<text x="89.3" y="44.1">M_B_DQ13</text>
<text x="89.3" y="45.9">M_B_DQ14</text>
<text x="89.3" y="47.7">M_B_DQ15</text>
<text x="89.3" y="49.4">M_B_DQ16</text>
<text x="89.3" y="51.2">M_B_DQ17</text>
<text x="89.3" y="53">M_B_DQ18</text>
<text x="174.5" y="52.3">-M_B_CS0</text>
<text x="186.7" y="52.3">13</text>
<text x="225" y="53.9">-M_B_CS1</text>
<text x="233.8" y="53.9">13</text>
<text x="89.3" y="54.8">M_B_DQ19</text>
<text x="89.3" y="56.6">M_B_DQ20</text>
<text x="89.3" y="58.3">M_B_DQ21</text>
<text x="89.3" y="60.1">M_B_DQ22</text>
<text x="89.3" y="61.9">M_B_DQ23</text>
<text x="89.3" y="63.7">M_B_DQ24</text>
<text x="89.3" y="65.4">M_B_DQ25</text>
<text x="174.5" y="64.7">M_B_ODT0</text>
<text x="186.7" y="64.7">13</text>
<text x="89.3" y="67.2">M_B_DQ26</text>
<text x="89.3" y="69">M_B_DQ27</text>
<text x="89.3" y="70.8">M_B_DQ28</text>
<text x="225" y="66.3">M_B_ODT1 13</text>
<text x="89.3" y="72.6">M_B_DQ29</text>
<text x="89.3" y="74.3">M_B_DQ30</text>
<text x="89.3" y="76.1">M_B_DQ31</text>
<text x="89.3" y="77.9">M_B_DQ32</text>
<text x="167.5" y="76.1">-M_B_DQS0</text>
<text x="167.5" y="77.9">-M_B_DQS1</text>
<text x="197.4" y="73.3">-M_B_DQS[7..0]</text>
<text x="210.6" y="73.3">13</text>
<text x="89.3" y="79.7">M_B_DQ33</text>
<text x="89.3" y="81.4">M_B_DQ34</text>
<text x="89.3" y="83.2">M_B_DQ35</text>
<text x="167.5" y="79.7">-M_B_DQS2</text>
<text x="167.5" y="81.4">-M_B_DQS3</text>
<text x="167.5" y="83.2">-M_B_DQS4</text>
<text x="89.3" y="85">M_B_DQ36</text>
<text x="89.3" y="86.8">M_B_DQ37</text>
<text x="89.3" y="88.6">M_B_DQ38</text>
<text x="167.5" y="85">-M_B_DQS5</text>
<text x="167.5" y="86.8">-M_B_DQS6</text>
<text x="167.5" y="88.6">-M_B_DQS7</text>
<text x="89.3" y="90.3">M_B_DQ39</text>
<text x="89.3" y="92.1">M_B_DQ40</text>
<text x="89.3" y="93.9">M_B_DQ41</text>
<text x="89.3" y="95.7">M_B_DQ42</text>
<text x="89.3" y="97.5">M_B_DQ43</text>
<text x="89.3" y="99.2">M_B_DQ44</text>
<text x="89.3" y="101">M_B_DQ45</text>
<text x="197.4" y="99.9">M_B_DQS[7..0]</text>
<text x="210" y="99.9">13</text>
<text x="89.3" y="102.8">M_B_DQ46</text>
<text x="89.3" y="104.6">M_B_DQ47</text>
<text x="89.3" y="106.3">M_B_DQ48</text>
<text x="167.5" y="102.8">M_B_DQS0</text>
<text x="167.5" y="104.6">M_B_DQS1</text>
<text x="167.5" y="106.3">M_B_DQS2</text>
<text x="89.3" y="108.1">M_B_DQ49</text>
<text x="89.3" y="109.9">M_B_DQ50</text>
<text x="89.3" y="111.7">M_B_DQ51</text>
<text x="89.3" y="113.5">M_B_DQ52</text>
<text x="167.5" y="108.1">M_B_DQS3</text>
<text x="167.5" y="109.9">M_B_DQS4</text>
<text x="167.5" y="111.7">M_B_DQS5</text>
<text x="167.5" y="113.5">M_B_DQS6</text>
<text x="89.3" y="115.2">M_B_DQ53</text>
<text x="89.3" y="117">M_B_DQ54</text>
<text x="89.3" y="118.8">M_B_DQ55</text>
<text x="167.5" y="115.2">M_B_DQS7</text>
<text x="89.3" y="120.6">M_B_DQ56</text>
<text x="89.3" y="122.3">M_B_DQ57</text>
<text x="89.3" y="124.1">M_B_DQ58</text>
<text x="89.3" y="125.9">M_B_DQ59</text>
<text x="89.3" y="127.7">M_B_DQ60</text>
<text x="89.3" y="129.5">M_B_DQ61</text>
<text x="89.3" y="131.2">M_B_DQ62</text>
<text x="169.3" y="129.5">M_B_A0</text>
<text x="169.3" y="131.2">M_B_A1</text>
<text x="194" y="127">M_B_A[15..0]</text>
<text x="206.3" y="127">13</text>
<text x="89.3" y="133">M_B_DQ63</text>
<text x="169.3" y="133">M_B_A2</text>
<text x="169.3" y="136.6">M_B_A4</text>
<text x="169.3" y="134.8">M_B_A3</text>
<text x="63.5" y="143">13</text>
<text x="66.4" y="143">M_B_BS0</text>
<text x="169.3" y="140.1">M_B_A6</text>
<text x="169.3" y="138.3">M_B_A5</text>
<text x="169.3" y="143.7">M_B_A8</text>
<text x="169.3" y="141.9">M_B_A7</text>
<text x="63.5" y="144.7">13</text>
<text x="63.5" y="146.5">13</text>
<text x="66.4" y="144.7">M_B_BS1</text>
<text x="66.4" y="146.5">M_B_BS2</text>
<text x="169.3" y="147.2">M_B_A10</text>
<text x="169.3" y="145.5">M_B_A9</text>
<text x="169.3" y="149">M_B_A11</text>
<text x="63.5" y="153.6">13</text>
<text x="63.5" y="155.4">13</text>
<text x="66.4" y="153.6">-M_B_CAS</text>
<text x="66.4" y="155.4">-M_B_RAS</text>
<text x="169.3" y="154.3">M_B_A14</text>
<text x="169.3" y="152.6">M_B_A13</text>
<text x="169.3" y="150.8">M_B_A12</text>
<text x="63.5" y="157.2">13</text>
<text x="66.4" y="157.2">-M_B_WE</text>
<text x="169.3" y="156.1">M_B_A15</text>
</g>
<g font-size="1.6">
<text x="111.5" y="21.3">AL4</text>
<text x="111.5" y="23.1">AL1</text>
<text x="157.7" y="23.1">BA34</text>
<text x="111.3" y="24.8">AN3</text>
<text x="111.3" y="26.6">AR4</text>
<text x="111.4" y="28.4">AK4</text>
<text x="157.7" y="24.8">AY34</text>
<text x="157.7" y="26.6">AR22</text>
<text x="111.3" y="32">AN4</text>
<text x="111.3" y="33.7">AR1</text>
<text x="111.3" y="35.5">AU4</text>
<text x="111.4" y="30.2">AK3</text>
<text x="111.4" y="39.1">AV4</text>
<text x="111.4" y="40.9">BA4</text>
<text x="111.5" y="37.3">AT2</text>
<text x="157.7" y="37.3">BA36</text>
<text x="157.7" y="39.1">BB36</text>
<text x="157.7" y="40.9">BF27</text>
<text x="111.3" y="42.6">AU3</text>
<text x="111.3" y="44.4">AR3</text>
<text x="111.4" y="46.2">AY2</text>
<text x="111.4" y="48">BA3</text>
<text x="110.4" y="53.3">BD13</text>
<text x="111.3" y="51.5">BD9</text>
<text x="111.4" y="49.7">BE9</text>
<text x="157.7" y="51.5">BE41</text>
<text x="157.7" y="53.3">BE47</text>
<text x="110.4" y="58.6">BD10</text>
<text x="110.6" y="55.1">BF12</text>
<text x="111.5" y="56.9">BF8</text>
<text x="110.4" y="60.4">BD14</text>
<text x="110.5" y="62.2">BE13</text>
<text x="110.5" y="65.7">BE17</text>
<text x="110.6" y="64">BF16</text>
<text x="157.7" y="64">AT43</text>
<text x="157.7" y="65.7">BG47</text>
<text x="110.5" y="67.5">BE18</text>
<text x="110.5" y="69.3">BE21</text>
<text x="110.5" y="71.1">BE14</text>
<text x="110.3" y="72.9">BG14</text>
<text x="110.3" y="74.6">BG18</text>
<text x="110.6" y="76.4">BF19</text>
<text x="157.7" y="76.4">AL3</text>
<text x="110.4" y="78.2">BD50</text>
<text x="110.4" y="81.7">BD53</text>
<text x="110.6" y="80">BF48</text>
<text x="110.6" y="83.5">BF52</text>
<text x="157.7" y="83.5">BG51</text>
<text x="157.7" y="78.2">AV3</text>
<text x="157.7" y="80">BG11</text>
<text x="157.7" y="81.7">BD17</text>
<text x="110.4" y="85.3">BD49</text>
<text x="110.4" y="88.9">BD54</text>
<text x="110.5" y="87.1">BE49</text>
<text x="157.7" y="85.3">BA59</text>
<text x="157.7" y="87.1">AT60</text>
<text x="157.7" y="88.9">AK59</text>
<text x="110.4" y="96">BC59</text>
<text x="110.5" y="90.6">BE53</text>
<text x="110.5" y="94.2">BE57</text>
<text x="110.6" y="92.4">BF56</text>
<text x="110.3" y="101.3">BG54</text>
<text x="110.5" y="97.7">AY60</text>
<text x="110.5" y="99.5">BE54</text>
<text x="109.9" y="104.9">AW59</text>
<text x="109.9" y="106.6">AW58</text>
<text x="110.5" y="103.1">BA58</text>
<text x="157.7" y="103.1">AM2</text>
<text x="157.7" y="104.9">AV1</text>
<text x="157.7" y="106.6">BE11</text>
<text x="110.4" y="108.4">AU58</text>
<text x="110.4" y="110.2">AN61</text>
<text x="110.4" y="112">AN59</text>
<text x="110.4" y="113.7">AU59</text>
<text x="157.7" y="110.2">BE51</text>
<text x="157.7" y="112">BA61</text>
<text x="157.7" y="113.7">AR59</text>
<text x="157.7" y="108.4">BD18</text>
<text x="110.4" y="115.5">AU61</text>
<text x="110.4" y="117.3">AN58</text>
<text x="110.4" y="119.1">AR58</text>
<text x="157.7" y="115.5">AK61</text>
<text x="110.3" y="124.4">AG58</text>
<text x="110.5" y="120.9">AK58</text>
<text x="110.7" y="122.6">AL58</text>
<text x="110.2" y="128">AM60</text>
<text x="110.3" y="126.2">AG59</text>
<text x="110.6" y="131.5">AF61</text>
<text x="110.7" y="129.8">AL59</text>
<text x="157.7" y="129.8">BF32</text>
<text x="157.7" y="131.5">BE33</text>
<text x="110.4" y="133.3">AH60</text>
<text x="157.7" y="133.3">BD33</text>
<text x="157.7" y="135.1">AU30</text>
<text x="157.7" y="136.9">BD30</text>
<text x="110.3" y="142.2">BG39</text>
<text x="110.4" y="144">BD42</text>
<text x="157.7" y="138.6">AV30</text>
<text x="157.7" y="140.4">BG30</text>
<text x="157.7" y="142.2">BD29</text>
<text x="157.7" y="144">BE30</text>
<text x="110.6" y="145.8">AT22</text>
<text x="157.7" y="145.8">BE28</text>
<text x="157.7" y="147.5">BD43</text>
<text x="157.7" y="149.3">AT28</text>
<text x="110.5" y="152.9">AV43</text>
<text x="110.6" y="154.6">BF40</text>
<text x="157.7" y="151.1">AV28</text>
<text x="157.7" y="152.9">BD46</text>
<text x="157.7" y="154.6">AT26</text>
<text x="110.4" y="156.4">BD45</text>
<text x="157.7" y="156.4">AU22</text>
<text x="225.8" y="181.9">&lt;Core Design&gt;</text>
<text x="256.1" y="191.7">Taipei Hsien 221, Taiwan, R.O.C.</text>
<text x="256.1" y="189.9">21F, 88, Sec.1, Hsin Tai Wu Rd., Hsichih,</text>
<text x="225.8" y="195.2">Title</text>
<text x="225.8" y="200.6">Size</text>
<text x="227.6" y="202.4">A3</text>
<text x="233" y="200.6">Document Number</text>
<text x="284.5" y="200.6">Rev</text>
<text x="225.8" y="205.9">Date:</text>
<text x="231.2" y="205.9">Monday, January 30, 2012</text>
<text x="261.4" y="205.9">Sheet</text>
<text x="268.5" y="205.9">6</text>
<text x="275.6" y="205.9">of</text>
<text x="284.5" y="205.9">100</text>
</g>
<g font-size="1.6" fill="#004080">
<text x="116.5" y="22.1">SB_DQ0</text>
<text x="116.5" y="23.8">SB_DQ1</text>
<text x="149.5" y="23.8">SB_CK0</text>
<text x="116.5" y="25.6">SB_DQ2</text>
<text x="116.5" y="27.4">SB_DQ3</text>
<text x="116.5" y="29.2">SB_DQ4</text>
<text x="148.5" y="27.4">SB_CKE0</text>
<text x="148.6" y="25.6">SB_CK#0</text>
<text x="116.5" y="30.9">SB_DQ5</text>
<text x="116.5" y="32.7">SB_DQ6</text>
<text x="116.5" y="34.5">SB_DQ7</text>
<text x="116.5" y="36.3">SB_DQ8</text>
<text x="116.5" y="38.1">SB_DQ9</text>
<text x="116.5" y="39.8">SB_DQ10</text>
<text x="116.5" y="41.6">SB_DQ11</text>
<text x="148.5" y="41.6">SB_CKE1</text>
<text x="148.6" y="39.8">SB_CK#1</text>
<text x="149.5" y="38.1">SB_CK1</text>
<text x="116.5" y="43.4">SB_DQ12</text>
<text x="116.5" y="45.2">SB_DQ13</text>
<text x="116.5" y="46.9">SB_DQ14</text>
<text x="116.5" y="48.7">SB_DQ15</text>
<text x="116.5" y="50.5">SB_DQ16</text>
<text x="116.5" y="52.3">SB_DQ17</text>
<text x="148.6" y="52.3">SB_CS#0</text>
<text x="116.5" y="54.1">SB_DQ18</text>
<text x="116.5" y="55.8">SB_DQ19</text>
<text x="116.5" y="57.6">SB_DQ20</text>
<text x="116.5" y="59.4">SB_DQ21</text>
<text x="148.6" y="54.1">SB_CS#1</text>
<text x="116.5" y="61.2">SB_DQ22</text>
<text x="116.5" y="62.9">SB_DQ23</text>
<text x="116.5" y="64.7">SB_DQ24</text>
<text x="148.3" y="64.7">SB_ODT0</text>
<text x="116.5" y="66.5">SB_DQ25</text>
<text x="116.5" y="68.3">SB_DQ26</text>
<text x="116.5" y="70.1">SB_DQ27</text>
<text x="116.5" y="71.8">SB_DQ28</text>
<text x="148.3" y="66.5">SB_ODT1</text>
<text x="116.5" y="73.6">SB_DQ29</text>
<text x="116.5" y="75.4">SB_DQ30</text>
<text x="116.5" y="77.2">SB_DQ31</text>
<text x="147.4" y="77.2">SB_DQS#0</text>
<text x="116.5" y="79">SB_DQ32</text>
<text x="116.5" y="80.7">SB_DQ33</text>
<text x="116.5" y="82.5">SB_DQ34</text>
<text x="147.4" y="79">SB_DQS#1</text>
<text x="147.4" y="80.7">SB_DQS#2</text>
<text x="147.4" y="82.5">SB_DQS#3</text>
<text x="116.5" y="84.3">SB_DQ35</text>
<text x="116.5" y="86.1">SB_DQ36</text>
<text x="116.5" y="87.8">SB_DQ37</text>
<text x="116.5" y="89.6">SB_DQ38</text>
<text x="147.4" y="84.3">SB_DQS#4</text>
<text x="147.4" y="86.1">SB_DQS#5</text>
<text x="147.4" y="87.8">SB_DQS#6</text>
<text x="147.4" y="89.6">SB_DQS#7</text>
<text x="116.5" y="91.4">SB_DQ39</text>
<text x="116.5" y="93.2">SB_DQ40</text>
<text x="116.5" y="95">SB_DQ41</text>
<text x="116.5" y="96.7">SB_DQ42</text>
<text x="116.5" y="98.5">SB_DQ43</text>
<text x="116.5" y="100.3">SB_DQ44</text>
<text x="116.5" y="102.1">SB_DQ45</text>
<text x="116.5" y="103.8">SB_DQ46</text>
<text x="116.5" y="105.6">SB_DQ47</text>
<text x="116.5" y="107.4">SB_DQ48</text>
<text x="148.2" y="103.8">SB_DQS0</text>
<text x="148.2" y="105.6">SB_DQS1</text>
<text x="148.2" y="107.4">SB_DQS2</text>
<text x="116.5" y="109.2">SB_DQ49</text>
<text x="116.5" y="111">SB_DQ50</text>
<text x="116.5" y="112.7">SB_DQ51</text>
<text x="148.2" y="111">SB_DQS4</text>
<text x="148.2" y="112.7">SB_DQS5</text>
<text x="148.2" y="109.2">SB_DQS3</text>
<text x="116.5" y="114.5">SB_DQ52</text>
<text x="116.5" y="116.3">SB_DQ53</text>
<text x="116.5" y="118.1">SB_DQ54</text>
<text x="116.5" y="119.8">SB_DQ55</text>
<text x="148.2" y="114.5">SB_DQS6</text>
<text x="148.2" y="116.3">SB_DQS7</text>
<text x="116.5" y="121.6">SB_DQ56</text>
<text x="116.5" y="123.4">SB_DQ57</text>
<text x="116.5" y="125.2">SB_DQ58</text>
<text x="116.5" y="127">SB_DQ59</text>
<text x="116.5" y="128.7">SB_DQ60</text>
<text x="116.5" y="130.5">SB_DQ61</text>
<text x="149.3" y="130.5">SB_MA0</text>
<text x="116.5" y="132.3">SB_DQ62</text>
<text x="116.5" y="134.1">SB_DQ63</text>
<text x="149.3" y="132.3">SB_MA1</text>
<text x="149.3" y="134.1">SB_MA2</text>
<text x="149.3" y="135.8">SB_MA3</text>
<text x="149.3" y="137.6">SB_MA4</text>
<text x="116.5" y="143">SB_BS0</text>
<text x="149.3" y="139.4">SB_MA5</text>
<text x="149.3" y="141.2">SB_MA6</text>
<text x="149.3" y="143">SB_MA7</text>
<text x="116.5" y="144.7">SB_BS1</text>
<text x="116.5" y="146.5">SB_BS2</text>
<text x="148.5" y="148.3">SB_MA10</text>
<text x="149.3" y="144.7">SB_MA8</text>
<text x="149.3" y="146.5">SB_MA9</text>
<text x="116.5" y="153.6">SB_CAS#</text>
<text x="116.5" y="155.4">SB_RAS#</text>
<text x="148.5" y="150.1">SB_MA11</text>
<text x="148.5" y="151.8">SB_MA12</text>
<text x="148.5" y="153.6">SB_MA13</text>
<text x="148.5" y="155.4">SB_MA14</text>
<text x="116.5" y="157.2">SB_WE#</text>
<text x="148.5" y="157.2">SB_MA15</text>
</g>
<g font-size="1.3">
<text x="30.8" y="1.3">A</text>
<text x="88.9" y="1.3">B</text>
<text x="146.9" y="1.3">C</text>
<text x="205" y="1.3">D</text>
<text x="263.1" y="1.3">E</text>
<text x=".5" y="28.4">4</text>
<text x="292.6" y="28.4">4</text>
<text x=".5" y="79.5">3</text>
<text x="292.6" y="79.5">3</text>
<text x=".5" y="130.6">2</text>
<text x="292.6" y="130.6">2</text>
<text x=".5" y="181.7">1</text>
<text x="292.6" y="181.7">1</text>
<text x="30.8" y="207.4">A</text>
<text x="88.9" y="207.4">B</text>
<text x="146.9" y="207.4">C</text>
<text x="205" y="207.4">D</text>
<text x="263.1" y="207.4">E</text>
</g>
</svg>
